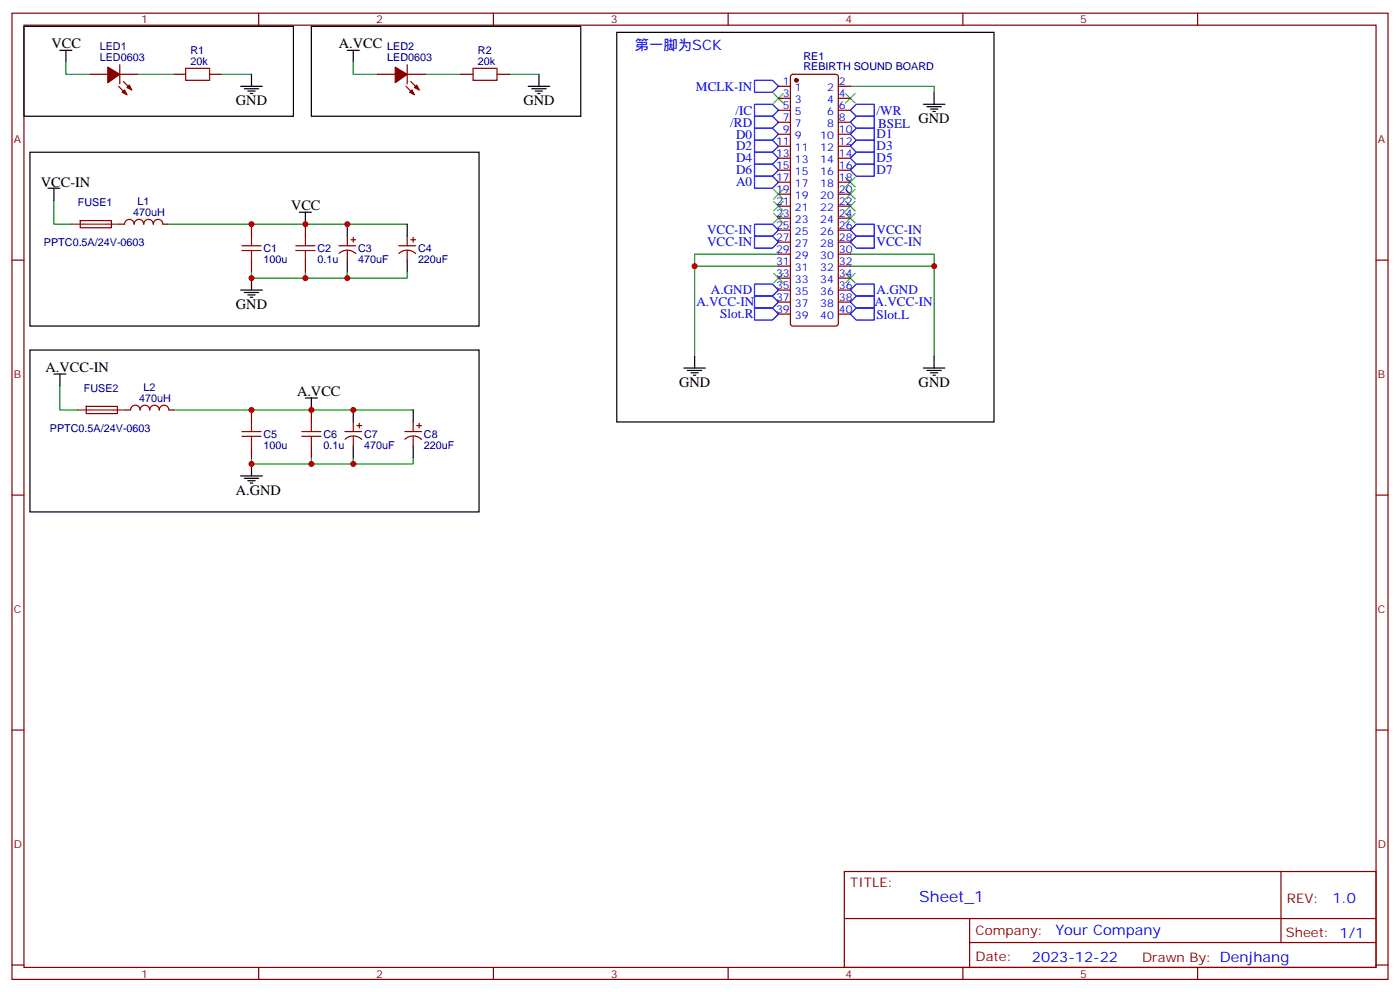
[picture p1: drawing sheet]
<svg xmlns="http://www.w3.org/2000/svg" width="412mm" height="292mm" viewBox="0 0 412 292" stroke-linecap="round" stroke-linejoin="round" font-family="sans-serif">
<g fill="none" stroke="#870000" stroke-width=".35">
<path d="M3.5 3.9h405.4v284.3h-405.4zM7.1 7.4h398.2v277.3h-398.2zM35.3 19.1v5.6M76.2 3.9v3.5M119.9 19.1v5.6M145.3 3.9v3.5M214.5 3.9v3.5M283.6 3.9v3.5M352.8 3.9v3.5M26.5 21.9h5.2M34.9 25.4l2.5 2.5M35.3 21.9h5.3"/>
<path d="M36.3 24l2.5 2.5M51.2 21.9h3.5M61.7 21.9h3.6M111.1 21.9h5.3M119.6 25.4l2.5 2.5M119.9 21.9h5.3M121 24l2.5 2.5M135.8 21.9h3.5M146.4 21.9h3.5M229.3 25.4h3.5M229.3 28.9h3.5M229.3 32.5h3.5"/>
<path d="M229.3 36h3.5M229.3 39.5h3.5M233.1 22.1l.4-.2h12.7l.5 .2 .2 .5v72.6l-.2 .5-.5 .3h-12.7l-.5-.3-.2-.5v-72.6zM246.9 25.4h3.6M246.9 28.9h3.6M246.9 32.5h3.6M246.9 36h3.6M246.9 39.5h3.6M229.3 43h3.5M229.3 46.6h3.5M229.3 50.1h3.5M229.3 53.6h3.5"/>
<path d="M229.3 57.2h3.5M246.9 43h3.6M246.9 46.6h3.6M246.9 50.1h3.6M246.9 53.6h3.6M246.9 57.2h3.6M3.5 76.6h3.6M23.6 64.9h9.2v2.1h-9.1zM35.3 66h1.4a1.41 1.41 0 0 1 1.4-1.4 1.41 1.41 0 0 1 1.4 1.4 1.41 1.41 0 0 1 1.4-1.4 1.41 1.41 0 0 1 1.4 1.4 1.41 1.41 0 0 1 1.4-1.4 1.41 1.41 0 0 1 1.5 1.4 1.41 1.41 0 0 1 1.4-1.4 1.41 1.41 0 0 1 1.4 1.4h1.4M74.1 66v3.5M74.1 76.6v3.5M90 66v3.5"/>
<path d="M90 76.6v3.5M99.8 72.3h5M99.9 74.6a3.5 3.5 0 0 1 4.9 0M102.3 69.5v2.8M102.3 73.7v2.9M103.4 70.6h1.4M104.1 69.8v1.5M117.5 72.3h4.9M117.5 74.6a3.5 3.5 0 0 1 4.9 0M119.9 69.5v2.8M119.9 73.7v2.9M121 70.6h1.4"/>
<path d="M121.7 69.8v1.5M229.3 78.3h3.5M229.3 74.8h3.5M229.3 71.3h3.5M229.3 67.7h3.5M229.3 64.2h3.5M229.3 60.7h3.5M246.9 78.3h3.6M246.9 74.8h3.6M246.9 71.3h3.6M246.9 67.7h3.6M246.9 64.2h3.6"/>
<path d="M246.9 60.7h3.6M405.3 76.6h3.6M229.3 92.4h3.5M229.3 88.9h3.5M229.3 85.4h3.5M229.3 81.8h3.5M246.9 92.4h3.6M246.9 88.9h3.6M246.9 85.4h3.6M246.9 81.8h3.6M25.4 119.6h9.1l.1 2.1h-9.2zM37 120.6h1.5a1.41 1.41 0 0 1 1.4-1.4 1.41 1.41 0 0 1 1.4 1.5 1.41 1.41 0 0 1 1.4-1.5 1.41 1.41 0 0 1 1.4 1.5 1.41 1.41 0 0 1 1.4-1.5 1.41 1.41 0 0 1 1.4 1.5 1.41 1.41 0 0 1 1.4-1.5 1.41 1.41 0 0 1 1.4 1.5l1.5-.1"/>
<path d="M74.1 120.6v3.6M74.1 131.2v3.6M91.7 120.6v3.6M91.7 131.2v3.6M101.6 127h4.9M101.6 129.3a3.5 3.5 0 0 1 4.9 0M104.1 124.2v2.8M104.1 128.4v2.8M105.1 125.2h1.4M105.8 124.5v1.4M119.2 127h5M119.3 129.3a3.5 3.5 0 0 1 4.9 0"/>
<path d="M121.7 124.2v2.8M121.7 128.4v2.8M122.8 125.2h1.4M123.5 124.5v1.4M3.5 145.7h3.6M405.3 145.7h3.6M3.5 214.8h3.6M405.3 214.8h3.6M248.7 256.5h156.6v28.2h-156.6zM377.3 256.5v20.9M248.7 270.3h156.5M285.6 277.4h119.6"/>
<path d="M285.6 270.3v14.1M3.5 284h3.6M76.2 284.7v3.5M145.3 284.7v3.5M214.5 284.7v3.5M283.6 284.7v3.5M352.8 284.7v3.5M405.3 284h3.6"/>
</g>
<g fill="none" stroke="#000" stroke-width=".35">
<path d="M7.1 7.8h79.3v26.4h-79.3zM17.6 14.8h3.6M19.4 14.8v3.5M91.7 7.8h79.4v26.4h-79.4zM102.3 14.8h3.5M104.1 14.8v3.5M181.7 9.5h111.1v114.7h-111.1zM70.9 25.4h6.4M72 26.1h4.2M73 26.8h2.1M73.7 27.5h.7M74.1 21.9v3.5"/>
<path d="M155.6 25.4h6.3M156.6 26.1h4.3M157.7 26.8h2.1M158.4 27.5h.7M158.7 21.9v3.5M272 30.7h6.3M273 31.4h4.3M274.1 32.1h2.1M274.8 32.8h.7M275.2 27.2v3.5M8.8 44.8h132.3v51.2h-132.3zM14.1 55.4h3.5"/>
<path d="M15.9 55.4v3.5M88.2 62.4h3.5M90 62.4v3.6M102.3 66v3.5M102.3 76.6v3.5M119.9 66v3.5M119.9 76.6v3.5M70.9 85.4h6.4M72 86.1h4.2M73 86.8h2.1M73.7 87.5h.7M74.1 81.8v3.6"/>
<path d="M8.8 103h132.3v47.6h-132.3zM15.9 110.1h3.5M17.6 110.1v3.5M90 117.1h3.5M91.7 117.1v3.5M201.4 108.3h6.4M202.5 109h4.2M203.6 109.7h2.1M204.3 110.4h.7M204.6 104.8v3.5M272 108.3h6.3M273 109h4.3"/>
<path d="M274.1 109.7h2.1M274.8 110.4h.7M275.2 104.8v3.5M74.1 136.5v3.6M104.1 120.6v3.6M104.1 131.2v3.6M121.7 120.6v3.6M121.7 131.2v3.6M70.9 140.1h6.4M72 140.8h4.2M73 141.5h2.1M73.7 142.2h.7"/>
</g>
<g fill="none" stroke="#008700" stroke-width=".35">
<path d="M19.4 18.3v3.6h7.1M104.1 18.3v3.6h7M40.6 21.9h10.6M65.3 21.9h8.8M125.2 21.9h10.6M149.9 21.9h8.8M250.5 25.4h24.7v1.8M15.9 58.9v7.1h5.3M49.4 66h70.5M204.6 78.3h24.7M229.3 74.8h-24.7v30M250.5 78.3h24.7"/>
<path d="M250.5 74.8h24.7v30M74.1 80.1v1.7h15.9v-1.7M102.3 80.1v1.7h-12.3M119.9 80.1v1.7h-17.6M17.6 113.6v7h5.3M51.2 120.6h70.5M74.1 134.8v1.7h17.6v-1.7M104.1 134.8v1.7h-12.4M121.7 134.8v1.7h-17.6"/>
</g>
<g fill="none" stroke="#a10000" stroke-width=".35">
<path d="M54.7 20.1h7v3.5h-7zM139.3 20.1h7.1v3.5h-7.1zM71.3 73.7h5.6M71.3 72.3h5.6M74.1 69.5v2.8M74.1 73.7v2.9M87.1 73.7h5.7M87.1 72.3h5.7M90 69.5v2.8M90 73.7v2.9M71.3 128.4h5.6M71.3 127h5.6"/>
<path d="M74.1 124.2v2.8M74.1 128.4v2.8M88.9 128.4h5.6M88.9 127h5.6M91.7 124.2v2.8M91.7 128.4v2.8"/>
</g>
<g fill="#870000" stroke="#870000" stroke-width=".35">
<path d="M116.4 19.8l3.5 2.1-3.5 2.4z"/>
<path d="M120.6 27.2l.8-.7 .7 1.4z"/>
<path d="M122.8 25l.7 1.5-1.4-.7z"/>
<path d="M31.7 19.8l3.6 2.1-3.6 2.4z"/>
<path d="M36.7 26.5l.7 1.4-1.4-.7z"/>
<path d="M38.1 25l.7 1.5-1.4-.7z"/>
<circle cx="234.6" cy="23.6" r=".53"/>
</g>
<path d="M21.2 66h14.1M22.9 120.6h14.1" fill="none" stroke="#8c2424" stroke-width=".35"/>
<g fill="none" stroke="#00f" stroke-width=".35">
<path d="M222.2 23.6h5.3l1.8 1.8-1.8 1.8h-5.3zM222.2 30.7h5.3l1.8 1.8-1.8 1.7h-5.3zM222.2 34.2h5.3l1.8 1.8-1.8 1.7h-5.3zM222.2 37.7h5.3l1.8 1.8-1.8 1.8h-5.3zM252.2 34.2h5.3v3.5h-5.3l-1.7-1.7zM252.2 30.7h5.3v3.5h-5.3l-1.7-1.7zM252.2 37.7h5.3v3.6h-5.3l-1.7-1.8zM222.2 41.3h5.3l1.8 1.7-1.8 1.8h-5.3zM222.2 44.8h5.3l1.8 1.8-1.8 1.7h-5.3zM222.2 48.3h5.3l1.8 1.8-1.8 1.8h-5.3zM222.2 51.9h5.3l1.8 1.7-1.8 1.8h-5.3zM252.2 41.3h5.3v3.5h-5.3l-1.7-1.8z"/>
<path d="M252.2 44.8h5.3v3.5h-5.3l-1.7-1.7zM252.2 48.3h5.3v3.6h-5.3l-1.7-1.8zM222.2 66h5.3l1.8 1.7-1.8 1.8h-5.3zM222.2 69.5h5.3l1.8 1.8-1.8 1.7h-5.3zM252.2 66h5.3v3.5h-5.3l-1.7-1.8zM252.2 69.5h5.3v3.5h-5.3l-1.7-1.7zM222.2 83.6h5.3l1.8 1.8-1.8 1.7h-5.3zM222.2 87.1h5.3l1.8 1.8-1.8 1.8h-5.3zM222.2 90.7h5.3l1.8 1.7-1.8 1.8h-5.3zM250.5 92.4l1.7-1.7h5.3v3.5h-5.3zM252.2 83.6h5.3v3.5h-5.3l-1.7-1.7zM252.2 87.1h5.3v3.6h-5.3l-1.7-1.8z"/>
</g>
<g fill="none" stroke="#3c3" stroke-width=".35">
<path d="M227.9 27.5l2.8 2.8M230.7 27.5l-2.8 2.8M249.1 27.5l2.8 2.8M251.9 27.5l-2.8 2.8M227.9 55.7l2.8 2.9M227.9 59.3l2.8 2.8M230.7 55.7l-2.8 2.9M230.7 59.3l-2.8 2.8M249.1 55.7l2.8 2.9M249.1 59.3l2.8 2.8M249.1 52.2l2.8 2.8M251.9 55.7l-2.8 2.9"/>
<path d="M251.9 59.3l-2.8 2.8M251.9 52.2l-2.8 2.8M227.9 62.8l2.8 2.8M230.7 62.8l-2.8 2.8M249.1 62.8l2.8 2.8M251.9 62.8l-2.8 2.8M227.9 80.4l2.8 2.9M230.7 80.4l-2.8 2.9M249.1 80.4l2.8 2.9M251.9 80.4l-2.8 2.9"/>
</g>
<g fill="#c00">
<circle cx="91.7" cy="120.6" r=".88"/>
<circle cx="90" cy="66" r=".88"/>
<circle cx="90" cy="81.8" r=".88"/>
<circle cx="91.7" cy="136.5" r=".88"/>
<circle cx="102.3" cy="66" r=".88"/>
<circle cx="102.3" cy="81.8" r=".88"/>
<circle cx="104.1" cy="120.6" r=".88"/>
<circle cx="104.1" cy="136.5" r=".88"/>
<circle cx="204.6" cy="78.3" r=".88"/>
<circle cx="275.2" cy="78.3" r=".88"/>
<circle cx="74.1" cy="120.6" r=".88"/>
<circle cx="74.1" cy="136.5" r=".88"/>
<circle cx="74.1" cy="81.8" r=".88"/>
<circle cx="74.1" cy="66" r=".88"/>
</g>
<text font-size="4.6" fill="#00f" x="270.8" y="265.5">Sheet_1</text>
<g font-size="4.2">
<text x="15.2" y="14.1">VCC</text>
<text x="99.8" y="14.1">A.VCC</text>
<text x="69.5" y="31">GND</text>
<text x="154.2" y="31">GND</text>
<text x="270.6" y="36.3">GND</text>
<text x="12" y="55">VCC-IN</text>
<text x="85.7" y="61.7">VCC</text>
<text x="69.5" y="91">GND</text>
<text x="13.4" y="109.4">A.VCC-IN</text>
<text x="200" y="113.9">GND</text>
<text x="270.6" y="113.9">GND</text>
<text x="87.5" y="116.4">A.VCC</text>
<text x="69.5" y="145.7">A.GND</text>
</g>
<g font-size="4.2" fill="#00f">
<text x="187" y="14.8">第一脚为SCK</text>
<text x="392.5" y="265.7">1.0</text>
<text x="310.9" y="275.3">Your Company</text>
<text x="304" y="283.1">2023-12-22</text>
</g>
<g font-size="3.9" fill="#00f">
<text x="205" y="26.7">MCLK-IN</text>
<text x="216.6" y="33.7">/IC</text>
<text x="258.2" y="33.7">/WR</text>
<text x="215.1" y="37.2">/RD</text>
<text x="216.8" y="40.8">D0</text>
<text x="258.2" y="40.7">D1</text>
<text x="258.7" y="37.7">BSEL</text>
<text x="216.8" y="44.2">D2</text>
<text x="216.8" y="47.7">D4</text>
<text x="258.2" y="44.2">D3</text>
<text x="258.2" y="47.7">D5</text>
<text x="216.8" y="51.3">D6</text>
<text x="258.2" y="51.3">D7</text>
<text x="216.8" y="54.9">A0</text>
<text x="208.3" y="69">VCC-IN</text>
<text x="258.2" y="69">VCC-IN</text>
<text x="208.3" y="72.5">VCC-IN</text>
<text x="258.2" y="72.5">VCC-IN</text>
<text x="209.4" y="86.6">A.GND</text>
<text x="258.2" y="86.6">A.GND</text>
<text x="205.1" y="90.2">A.VCC-IN</text>
<text x="212.2" y="93.7">Slot.R</text>
<text x="257.6" y="90.2">A.VCC-IN</text>
<text x="258.2" y="93.7">Slot.L</text>
</g>
<g font-size="3.9" fill="#800">
<text x="250.5" y="261.1">TITLE:</text>
<text x="379.1" y="265.7">REV:</text>
<text x="287.4" y="275.3">Company:</text>
<text x="378.7" y="275.9">Sheet: 1/1</text>
<text x="287.4" y="282.9">Date:</text>
<text x="336.4" y="283">Drawn By: Denjhang</text>
</g>
<g font-size="3.2" fill="#800">
<text x="41.6" y="6.9">1</text>
<text x="110.8" y="6.9">2</text>
<text x="179.9" y="6.9">3</text>
<text x="249.1" y="6.9">4</text>
<text x="318.2" y="6.9">5</text>
<text x="4.1" y="42">A</text>
<text x="405.9" y="42">A</text>
<text x="4.1" y="111.1">B</text>
<text x="405.9" y="111.1">B</text>
<text x="4.1" y="180.3">C</text>
<text x="405.9" y="180.3">C</text>
<text x="4.1" y="249.4">D</text>
<text x="405.9" y="249.4">D</text>
<text x="41.6" y="287.7">1</text>
<text x="110.8" y="287.7">2</text>
<text x="179.9" y="287.7">3</text>
<text x="249.1" y="287.7">4</text>
<text x="318.2" y="287.7">5</text>
</g>
<g font-size="3.2" fill="#000080">
<text x="29.4" y="18">LED0603</text>
<text x="29.4" y="14.8">LED1</text>
<text x="56.1" y="15.9">R1</text>
<text x="114.1" y="18">LED0603</text>
<text x="114.1" y="14.8">LED2</text>
<text x="140.8" y="15.9">R2</text>
<text x="236.7" y="17.6">RE1</text>
<text x="56.1" y="19.1">20k</text>
<text x="140.8" y="19.1">20k</text>
<text x="236.7" y="20.7">REBIRTH SOUND BOARD</text>
<text x="22.9" y="60.7">FUSE1</text>
<text x="39.2" y="63.6">470uH</text>
<text x="40.5" y="60.3">L1</text>
<text x="12.9" y="72.4">PPTC0.5A/24V-0603</text>
<text x="77.6" y="77.3">100u</text>
<text x="77.6" y="74.2">C1</text>
<text x="93.5" y="77.3">0.1u</text>
<text x="93.5" y="74.2">C2</text>
<text x="105.5" y="77.3">470uF</text>
<text x="105.5" y="74.2">C3</text>
<text x="123.1" y="77.3">220uF</text>
<text x="123.1" y="74.2">C4</text>
<text x="24.7" y="115.4">FUSE2</text>
<text x="41" y="118.3">470uH</text>
<text x="42.3" y="115">L2</text>
<text x="14.7" y="127.1">PPTC0.5A/24V-0603</text>
<text x="77.6" y="128.8">C5</text>
<text x="95.2" y="128.9">C6</text>
<text x="107.3" y="128.8">C7</text>
<text x="124.9" y="128.8">C8</text>
<text x="77.6" y="132">100u</text>
<text x="95.2" y="132">0.1u</text>
<text x="107.3" y="132">470uF</text>
<text x="124.9" y="132">220uF</text>
</g>
<g font-size="3.2" fill="#00f">
<text x="230.6" y="25">1</text>
<text x="230.6" y="28.6">3</text>
<text x="234.1" y="26.8">1</text>
<text x="243.6" y="26.8">2</text>
<text x="247.1" y="28.6">4</text>
<text x="247.1" y="25">2</text>
<text x="230.6" y="32.1">5</text>
<text x="230.6" y="35.6">7</text>
<text x="234.1" y="30.3">3</text>
<text x="234.1" y="33.9">5</text>
<text x="243.6" y="33.9">6</text>
<text x="243.6" y="30.3">4</text>
<text x="247.1" y="35.6">8</text>
<text x="247.1" y="32.1">6</text>
<text x="230.6" y="39.2">9</text>
<text x="234.1" y="37.4">7</text>
<text x="234.1" y="40.9">9</text>
<text x="241.6" y="40.9">10</text>
<text x="243.6" y="37.4">8</text>
<text x="247.1" y="39.2">10</text>
<text x="228.6" y="42.7">11</text>
<text x="228.6" y="46.2">13</text>
<text x="234.1" y="44.4">11</text>
<text x="234.1" y="48">13</text>
<text x="241.6" y="48">14</text>
<text x="241.6" y="44.4">12</text>
<text x="247.1" y="46.2">14</text>
<text x="247.1" y="42.7">12</text>
<text x="228.6" y="49.7">15</text>
<text x="228.6" y="53.3">17</text>
<text x="234.1" y="51.5">15</text>
<text x="241.6" y="51.5">16</text>
<text x="247.1" y="53.3">18</text>
<text x="247.1" y="49.7">16</text>
<text x="228.6" y="56.8">19</text>
<text x="234.1" y="55">17</text>
<text x="234.1" y="58.6">19</text>
<text x="241.6" y="58.6">20</text>
<text x="241.6" y="55">18</text>
<text x="247.1" y="56.8">20</text>
<text x="228.6" y="60.3">21</text>
<text x="228.6" y="63.9">23</text>
<text x="234.1" y="62.1">21</text>
<text x="234.1" y="65.6">23</text>
<text x="241.6" y="65.6">24</text>
<text x="241.6" y="62.1">22</text>
<text x="247.1" y="63.9">24</text>
<text x="247.1" y="60.3">22</text>
<text x="228.6" y="67.4">25</text>
<text x="228.6" y="70.9">27</text>
<text x="234.1" y="69.1">25</text>
<text x="241.6" y="69.1">26</text>
<text x="247.1" y="70.9">28</text>
<text x="247.1" y="67.4">26</text>
<text x="228.6" y="74.4">29</text>
<text x="228.6" y="78">31</text>
<text x="234.1" y="72.7">27</text>
<text x="234.1" y="76.2">29</text>
<text x="241.6" y="76.2">30</text>
<text x="241.6" y="72.7">28</text>
<text x="247.1" y="78">32</text>
<text x="247.1" y="74.4">30</text>
<text x="228.6" y="81.5">33</text>
<text x="234.1" y="79.7">31</text>
<text x="234.1" y="83.3">33</text>
<text x="241.6" y="83.3">34</text>
<text x="241.6" y="79.7">32</text>
<text x="247.1" y="81.5">34</text>
<text x="228.6" y="85">35</text>
<text x="228.6" y="88.5">37</text>
<text x="234.1" y="86.8">35</text>
<text x="241.6" y="86.8">36</text>
<text x="247.1" y="88.5">38</text>
<text x="247.1" y="85">36</text>
<text x="228.6" y="92.1">39</text>
<text x="234.1" y="90.3">37</text>
<text x="234.1" y="93.8">39</text>
<text x="241.6" y="93.8">40</text>
<text x="241.6" y="90.3">38</text>
<text x="247.1" y="92.1">40</text>
</g>
</svg>
